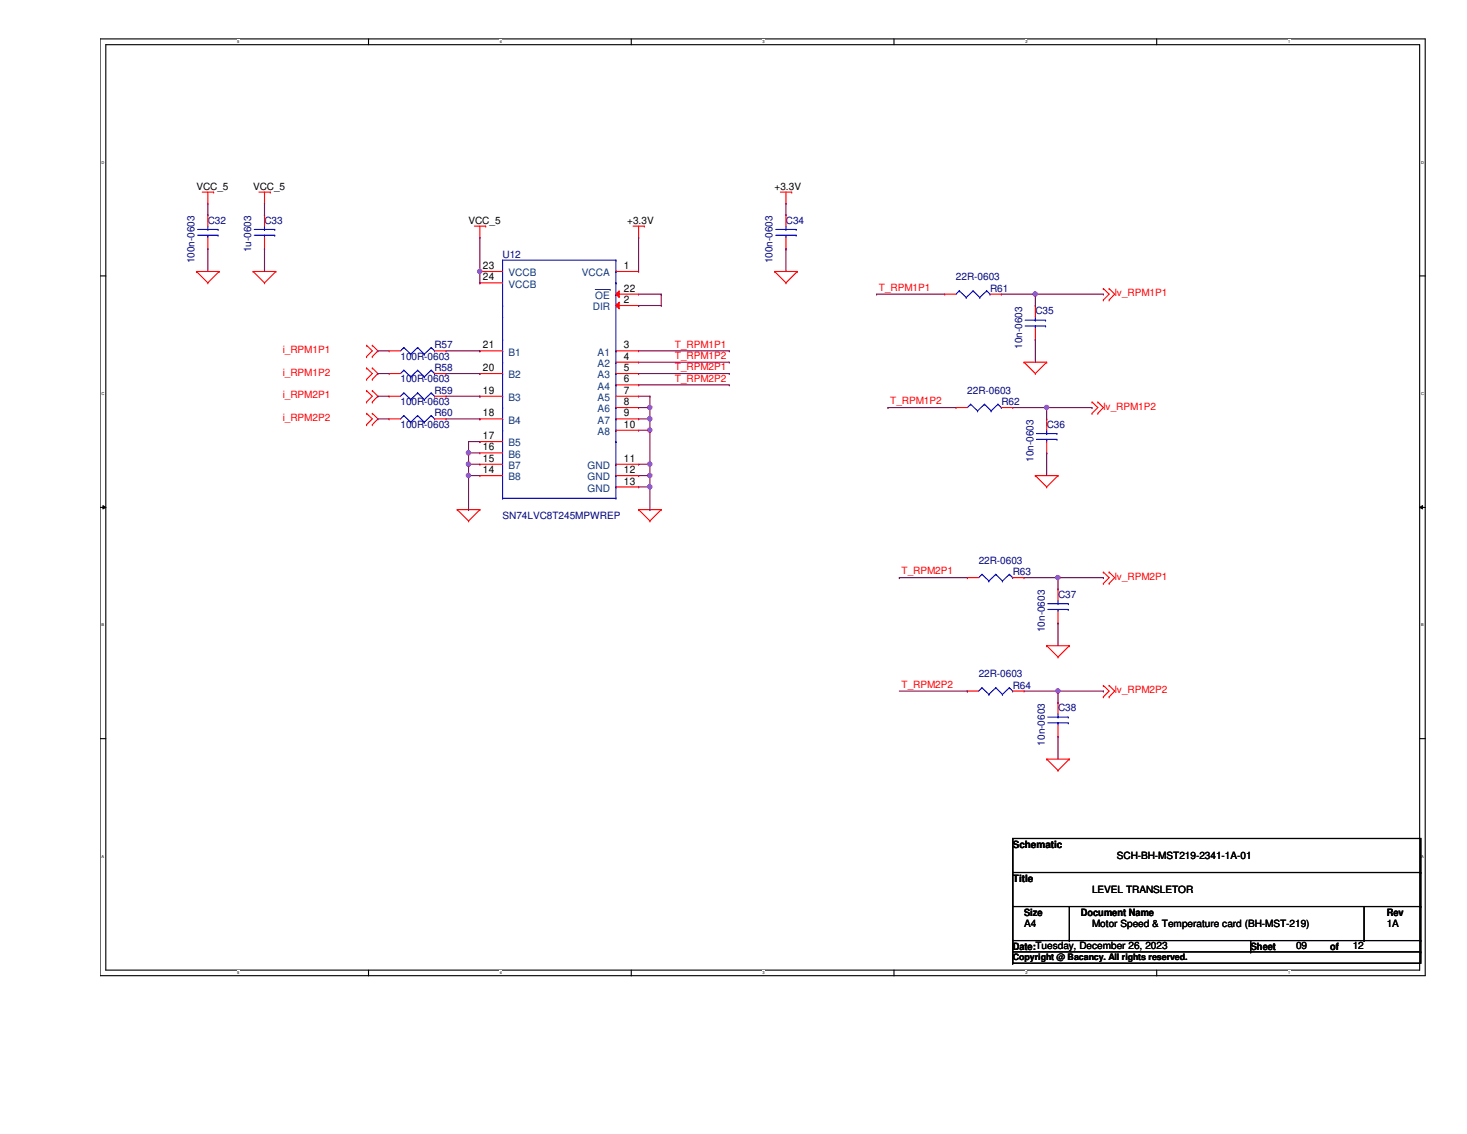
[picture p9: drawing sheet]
<svg xmlns="http://www.w3.org/2000/svg" width="279mm" height="216mm" viewBox="0 0 279 216" stroke-linecap="round" stroke-linejoin="round" font-family="sans-serif">
<path d="M19.1 7.4h252.3v178.4h-252.3zM20.2 8.5h250.2v176.2h-250.2z" fill="none" stroke="#000" stroke-width=".21"/>
<g fill="#fff">
<path d="M45.2 7.5h.4v.8h-.4z"/>
<path d="M45.2 184.8h.4v.8h-.4z"/>
</g>
<path d="M70.2 7.4v1.1M70.2 184.7v1.1" fill="none" stroke="#000" stroke-width=".21"/>
<g fill="#fff">
<path d="M95.2 7.5h.4v.8h-.4z"/>
<path d="M95.2 184.8h.4v.8h-.4z"/>
</g>
<path d="M120.2 7.4v1.1M120.2 184.7v1.1" fill="none" stroke="#000" stroke-width=".21"/>
<g fill="#fff">
<path d="M145.2 7.5h.4v.8h-.4z"/>
<path d="M145.2 184.8h.4v.8h-.4z"/>
</g>
<path d="M170.3 7.4v1.1M170.3 184.7v1.1" fill="none" stroke="#000" stroke-width=".21"/>
<g fill="#fff">
<path d="M195.3 7.5h.4v.8h-.4z"/>
<path d="M195.3 184.8h.4v.8h-.4z"/>
</g>
<path d="M220.3 7.4v1.1M220.3 184.7v1.1" fill="none" stroke="#000" stroke-width=".21"/>
<g fill="#fff">
<path d="M245.3 7.5h.4v.8h-.4z"/>
<path d="M245.3 184.8h.4v.8h-.4z"/>
<path d="M19.3 30.5h.6v.8h-.6z"/>
<path d="M270.7 30.5h.5v.8h-.5z"/>
<path d="M19.3 74.5h.6v.9h-.6z"/>
<path d="M270.7 74.5h.5v.9h-.5z"/>
</g>
<path d="M19.1 52.5h1.1M270.4 52.5h1.1" fill="none" stroke="#000" stroke-width=".21"/>
<g fill="#fff">
<path d="M19.3 118.6h.5v.8h-.5z"/>
<path d="M270.7 118.6h.4v.8h-.4z"/>
</g>
<path d="M19.1 96.6h1.1M270.4 96.6h1.1" fill="none" stroke="#000" stroke-width=".21"/>
<path d="M19.6 96.3l.6 .3-.6 .3zM270.4 96.6l.5-.3v.6z" fill="#000"/>
<path d="M19.6 96.3l.6 .3-.6 .3zM270.4 96.6l.5-.3v.6z" fill="none" stroke="#000" stroke-width=".19"/>
<g fill="#fff">
<path d="M19.3 162.6h.5v.8h-.5z"/>
<path d="M270.7 162.6h.4v.8h-.4z"/>
</g>
<g fill="none" stroke="#000" stroke-width=".21">
<path d="M19.1 140.6h1.1M192.9 159.6h77.7v23.8h-77.7zM192.9 159.6v23.8M270.4 140.6h1.1M192.9 166.1h77.7M192.9 179.1h77.7M192.9 172.6h77.7M203.7 179.1h.1M203.7 172.6v6.5M238.2 179.1v2.1M259.8 179.1h.1M259.8 172.6v6.5"/>
<path d="M270.6 166.1h.1M270.6 179.1h.1M270.6 172.6h.1M192.9 183.4h.1M192.9 181.2h77.7M238.2 181.2h.1M270.6 181.2h.1"/>
</g>
<g fill="none" stroke="#f00" stroke-width=".21">
<path d="M38.5 36.6h2.2M39.6 38.7h.1M39.6 36.6v2.1M40.7 36.6h.1M49.3 36.6h2.2M50.4 38.7h.1M50.4 36.6v2.1M51.5 36.6h.1M148.6 36.6h2.2M149.7 38.7h.1M149.7 36.6v2.1M150.8 36.6h.1"/>
<path d="M37.4 51.7h.1M37.4 51.7h4.3M37.4 51.7l2.2 2.1M39.6 53.8h.1M41.7 51.7h.1M41.7 51.7l-2.1 2.1M48.2 51.7h.1M48.2 51.7h4.3M48.2 51.7l2.2 2.1M50.4 53.8h.1M50.4 47.4h.1M50.4 40.9h.1"/>
<path d="M50.4 40.9v2.2M50.4 45.2v2.2M52.5 51.7h.1M52.5 51.7l-2.1 2.1M90.3 43.1h2.2M91.4 45.2h.1M91.4 43.1v2.1M92.5 43.1h.1M117.3 51.7h4.3M120.6 43.1h2.1M121.6 45.2h.1M121.6 51.7h.1"/>
<path d="M121.6 43.1v2.1M122.7 43.1h.1M147.5 51.7h.1M147.5 51.7h4.3M147.5 51.7l2.2 2.1M149.7 53.8h.1M151.8 51.7h.1M151.8 51.7l-2.1 2.1M210.1 57.1h.1M210.1 54.9h.1M210.1 54.9l1.1 1.1-1.1 1.1M211.2 57.1h.1"/>
<path d="M211.2 54.9h.1M211.2 54.9l1.1 1.1-1.1 1.1M69.8 65.7h.1M69.8 67.9h.1M69.8 70.1h.1M69.8 72.2h.1M69.8 74.4h.1M69.8 76.5h.1M69.8 78.7h.1M69.8 65.7l1.1 1.1-1.1 1.1M69.8 70.1l1.1 1-1.1 1.1M69.8 74.4l1.1 1-1.1 1.1"/>
<path d="M69.8 78.7l1.1 1.1-1.1 1.1M70.9 67.9h.1M70.9 65.7h.1M70.9 72.2h.1M70.9 70.1h.1M70.9 76.5h.1M70.9 74.4h.1M70.9 78.7h.1M70.9 65.7l1.1 1.1-1.1 1.1M70.9 70.1l1.1 1-1.1 1.1M70.9 74.4l1.1 1-1.1 1.1M70.9 78.7l1.1 1.1-1.1 1.1"/>
<path d="M195 69h.1M195 69h4.3M195 69l2.2 2.1M197.2 71.1h.1M199.3 69h.1M199.3 69l-2.1 2.1M208 78.7h.1M208 76.5h.1M208 76.5l1.1 1.1-1.1 1.1M209.1 78.7h.1M209.1 76.5h.1M209.1 76.5l1 1.1-1 1.1"/>
<path d="M69.8 80.9h.1M70.9 80.9h.1M87.1 97h.1M87.1 97h4.3M87.1 97l2.1 2.2M89.2 99.2h.1M91.4 97h.1M91.4 97l-2.2 2.2M121.6 97h.1M121.6 97h4.3M121.6 97l2.2 2.2M123.8 99.2h.1"/>
<path d="M125.9 97h.1M125.9 97l-2.1 2.2M197.2 90.6h.1M197.2 90.6h4.3M197.2 90.6l2.1 2.1M199.3 92.7h.1M201.5 90.6h.1M201.5 90.6l-2.2 2.1M210.1 111.1h.1M210.1 108.9h.1M210.1 108.9l1.1 1.1-1.1 1.1M211.2 111.1h.1"/>
<path d="M211.2 108.9h.1M211.2 108.9l1.1 1.1-1.1 1.1M184.2 131.6h.1M184.2 131.6h2.2M192.9 131.6h2.1M195 131.6h.1M199.3 122.9h.1M199.3 122.9h4.4M199.3 122.9l2.2 2.2M201.5 125.1h.1M203.7 122.9h.1M203.7 122.9l-2.2 2.2"/>
<path d="M210.1 132.7h.1M210.1 130.5h.1M210.1 130.5l1.1 1.1-1.1 1.1M211.2 132.7h.1M211.2 130.5h.1M211.2 130.5l1.1 1.1-1.1 1.1M199.3 144.5h.1M199.3 144.5h4.4M199.3 144.5l2.2 2.2M201.5 146.7h.1M203.7 144.5h.1M203.7 144.5l-2.2 2.2"/>
</g>
<g fill="none" stroke="#00f" stroke-width=".21">
<path d="M48.4 43.7h3.9M48.4 44.8h3.9M50.4 44.8h.1M50.4 43.7h.1M50.4 43.1v.6M50.4 44.8v.4M52.3 43.7h.1M52.3 44.8h.1M95.7 49.5h.1M95.7 58.2h.1M95.7 49.5h21.6M95.7 49.5v45.4"/>
<path d="M117.3 49.5h.1M117.3 51.7h.1M117.3 53.8h.1M117.3 56h.1M117.3 49.5v45.4M95.7 60.3h.1M95.7 64.6h.1M95.7 66.8h.1M95.7 69h.1M95.7 71.1h.1M95.7 75.4h.1M95.7 77.6h.1"/>
<path d="M95.7 79.8h.1M117.3 66.8h.1M117.3 69h.1M117.3 71.1h.1M117.3 73.3h.1M117.3 77.6h.1M117.3 79.8h.1M95.7 94.9h.1M95.7 81.9h.1M95.7 94.9h21.6M117.3 94.9h.1M117.3 81.9h.1"/>
<path d="M117.3 84.1h.1M117.3 88.4h.1M117.3 90.6h.1M117.3 92.7h.1M187 130.9h.1M187 130.9l-.6 .7M187 130.9l1.3 1.3M188.3 132.2h.1M189.7 130.9h.1M189.7 130.9l-1.4 1.3M189.7 130.9l1.2 1.3M190.9 132.2h.1"/>
<path d="M192.2 130.9h.1M192.2 130.9l-1.3 1.3M192.2 130.9l.7 .7M192.9 131.6h.1"/>
</g>
<path d="M117.3 58.2l.6-.7v1.3z" fill="#f00"/>
<g fill="none" stroke="#f00" stroke-width=".21">
<path d="M117.3 58.2l.6-.7v1.3zM117.3 58.2h4.3M121.6 58.2h.1M91.4 79.8h.1M91.4 75.4h.1M91.4 71.1h.1M91.4 66.8h.1M91.4 66.8h4.3M91.4 71.1h4.3M91.4 75.4h4.3M91.4 79.8h4.3M117.3 66.8h4.3"/>
<path d="M117.3 69h4.3M117.3 71.1h4.3M117.3 73.3h4.3M117.3 75.4h4.3M117.3 77.6h4.3M117.3 79.8h4.3M121.6 66.8h.1M121.6 69h.1M121.6 71.1h.1M121.6 73.3h.1M121.6 75.4h.1M121.6 77.6h.1"/>
<path d="M121.6 79.8h.1M91.4 90.6h.1M91.4 88.4h.1M91.4 86.2h.1M91.4 84.1h.1M91.4 88.4h4.3M91.4 90.6h4.3M91.4 86.2h4.3M91.4 84.1h4.3M117.3 81.9h4.3M117.3 88.4h4.3M117.3 90.6h4.3"/>
<path d="M117.3 92.7h4.3M121.6 81.9h.1M121.6 88.4h.1M121.6 90.6h.1M121.6 92.7h.1"/>
</g>
<path d="M117.3 56l.6-.6v1.2z" fill="#f00"/>
<g fill="none" stroke="#f00" stroke-width=".21">
<path d="M39.6 47.4h.1M39.6 40.9h.1M39.6 40.9v2.2M39.6 45.2v2.2M91.4 51.7h.1M91.4 53.8h.1M91.4 51.7h4.3M91.4 53.8h4.3M117.3 56l.6-.6v1.2zM117.3 56h4.3M121.6 56h.1M149.7 47.4h.1"/>
<path d="M149.7 40.9h.1M149.7 40.9v2.2M149.7 45.2v2.2M179.9 56h.1M179.9 56h2.2M188.6 56h2.1M190.7 56h.1M197.2 58.2h.1M197.2 58.2v2.1M74.1 66.8h.1M74.1 71.1h.1M74.1 75.4h.1"/>
<path d="M74.1 79.8h.1M74.1 66.8h2.2M74.1 71.1h2.2M74.1 75.4h2.2M74.1 79.8h2.2M82.8 66.8h2.1M82.8 71.1h2.1M82.8 75.4h2.1M82.8 79.8h2.1M84.9 66.8h.1M84.9 71.1h.1M84.9 75.4h.1"/>
<path d="M84.9 79.8h.1M182.1 77.6h.1M182.1 77.6h2.1M190.7 77.6h2.2M192.9 77.6h.1M197.2 64.6h.1M197.2 62.5v2.1M199.3 79.8h.1M199.3 79.8v2.1M199.3 86.2h.1M199.3 84.1v2.1M184.2 110h.1"/>
<path d="M184.2 110h2.2M192.9 110h2.1M195 110h.1M201.5 118.6h.1M201.5 112.1h.1M201.5 112.1v2.2M201.5 116.5v2.1M201.5 133.7h.1M201.5 133.7v2.2M201.5 138v2.2M201.5 140.2h.1"/>
</g>
<path d="M113.4 55.1h2.8M116.2 55.1h.1" fill="none" stroke="#004080" stroke-width=".19"/>
<g fill="none" stroke="#00f" stroke-width=".21">
<path d="M37.6 43.7h3.9M37.6 44.8h3.9M39.6 44.8h.1M39.6 43.7h.1M39.6 43.1v.6M39.6 44.8v.4M41.5 43.7h.1M41.5 44.8h.1M147.7 43.7h3.9M147.7 44.8h3.9M149.7 44.8h.1M149.7 43.7h.1"/>
<path d="M149.7 43.1v.6M149.7 44.8v.4M151.6 43.7h.1M151.6 44.8h.1M182.7 55.4h.1M182.7 55.4l-.6 .6M182.7 55.4l1.3 1.2M184 56.6h.1M185.3 55.4h.1M185.3 55.4l-1.3 1.2M185.3 55.4l1.3 1.2M186.6 56.6h.1"/>
<path d="M187.9 55.4h.1M187.9 55.4l-1.3 1.2M187.9 55.4l.7 .6M188.6 56h.1M76.9 66.2h.1M76.9 70.5h.1M76.9 74.8h.1M76.9 79.1h.1M76.9 66.2l-.6 .6M76.9 66.2l1.3 1.2M76.9 70.5l-.6 .6M76.9 70.5l1.3 1.3"/>
<path d="M76.9 74.8l-.6 .6M76.9 74.8l1.3 1.3M76.9 79.1l-.6 .7M76.9 79.1l1.3 1.3M78.2 67.4h.1M78.2 71.8h.1M78.2 76.1h.1M79.5 66.2h.1M79.5 70.5h.1M79.5 74.8h.1M79.5 79.1h.1M79.5 66.2l-1.3 1.2"/>
<path d="M79.5 66.2l1.3 1.2M79.5 70.5l-1.3 1.3M79.5 70.5l1.3 1.3M79.5 74.8l-1.3 1.3M79.5 74.8l1.3 1.3M79.5 79.1l-1.3 1.3M79.5 79.1l1.3 1.3M80.8 67.4h.1M80.8 71.8h.1M80.8 76.1h.1M82.1 66.2h.1M82.1 70.5h.1"/>
<path d="M82.1 74.8h.1M82.1 79.1h.1M82.1 66.2l-1.3 1.2M82.1 66.2l.7 .6M82.1 70.5l-1.3 1.3M82.1 70.5l.7 .6M82.1 74.8l-1.3 1.3M82.1 74.8l.7 .6M82.1 79.1l-1.3 1.3M82.1 79.1l.7 .7M82.8 66.8h.1M82.8 71.1h.1"/>
<path d="M82.8 75.4h.1M82.8 79.8h.1M184.9 77h.1M184.9 77l-.7 .6M184.9 77l1.3 1.2M186.2 78.2h.1M187.5 77h.1M187.5 77l-1.3 1.2M187.5 77l1.3 1.2M188.8 78.2h.1M190.1 77h.1M190.1 77l-1.3 1.2"/>
<path d="M190.1 77l.6 .6M190.7 77.6h.1M195.2 61h3.9M195.2 62.1h3.9M197.2 62.1h.1M197.2 61h.1M197.2 60.3v.7M197.2 62.1v.4M199.1 61h.1M199.1 62.1h.1M78.2 80.4h.1M80.8 80.4h.1"/>
<path d="M197.4 82.5h3.9M197.4 83.7h3.9M199.3 83.7h.1M199.3 82.5h.1M199.3 81.9v.6M199.3 83.7v.4M201.3 82.5h.1M201.3 83.7h.1M187 109.3h.1M187 109.3l-.6 .7M187 109.3l1.3 1.3M188.3 110.6h.1"/>
<path d="M189.7 109.3h.1M189.7 109.3l-1.4 1.3M189.7 109.3l1.2 1.3M190.9 110.6h.1M192.2 109.3h.1M192.2 109.3l-1.3 1.3M192.2 109.3l.7 .7M192.9 110h.1M199.6 114.9h3.9M199.6 116h3.9M201.5 116h.1M201.5 114.9h.1"/>
<path d="M201.5 114.3v.6M201.5 116v.5M203.5 114.9h.1M203.5 116h.1M199.6 136.5h3.9M199.6 137.6h3.9M201.5 137.6h.1M201.5 136.5h.1M201.5 135.9v.6M201.5 137.6v.4M203.5 136.5h.1M203.5 137.6h.1"/>
</g>
<g fill="none" stroke="#800040" stroke-width=".21">
<path d="M39.6 38.7v2.2M50.4 38.7v2.2M149.7 38.7v2.2M39.6 40.9h.1M39.6 47.4h.1M39.6 47.4v4.3M50.4 40.9h.1M50.4 47.4h.1M50.4 47.4v4.3M91.4 51.7h.1M91.4 53.8h.1M91.4 45.2v8.6"/>
<path d="M121.6 45.2h.1M121.6 45.2v6.5M149.7 40.9h.1M149.7 47.4h.1M149.7 47.4v4.3"/>
</g>
<circle cx="91.4" cy="51.7" r=".4" fill="#f0f"/>
<circle cx="91.4" cy="51.7" r=".4" fill="none" stroke="#f0f" stroke-width=".21"/>
<path d="M121.6 66.8h17.3M121.6 69h17.3M121.6 71.1h17.3M121.6 73.3h17.3M121.6 75.4h2.2M123.8 75.4h.1M123.8 77.6h.1M123.8 75.4v2.2M138.9 66.8h.1M138.9 69h.1M138.9 71.1h.1M138.9 73.3h.1" fill="none" stroke="#800040" stroke-width=".21"/>
<circle cx="123.8" cy="77.6" r=".4" fill="#f0f"/>
<circle cx="123.8" cy="77.6" r=".4" fill="none" stroke="#f0f" stroke-width=".21"/>
<path d="M121.6 77.6h2.2M121.6 79.8h2.2M123.8 77.6h.1M123.8 79.8h.1M123.8 77.6v4.3M123.8 81.9h.1" fill="none" stroke="#800040" stroke-width=".21"/>
<circle cx="123.8" cy="79.7" r=".4" fill="#f0f"/>
<circle cx="123.8" cy="79.7" r=".4" fill="none" stroke="#f0f" stroke-width=".21"/>
<circle cx="123.8" cy="81.9" r=".4" fill="#f0f"/>
<circle cx="123.8" cy="81.9" r=".4" fill="none" stroke="#f0f" stroke-width=".21"/>
<path d="M121.6 81.9h2.2M121.6 88.4h2.2M123.8 81.9h.1M123.8 88.4h.1M123.8 90.6h.1M123.8 81.9v8.7" fill="none" stroke="#800040" stroke-width=".21"/>
<circle cx="123.8" cy="88.4" r=".4" fill="#f0f"/>
<circle cx="123.8" cy="88.4" r=".4" fill="none" stroke="#f0f" stroke-width=".21"/>
<circle cx="123.8" cy="90.5" r=".4" fill="#f0f"/>
<circle cx="123.8" cy="90.5" r=".4" fill="none" stroke="#f0f" stroke-width=".21"/>
<path d="M121.6 90.6h2.2M121.6 92.7h2.2M123.8 90.6h.1M123.8 92.7h.1M123.8 97h.1M123.8 90.6v6.4" fill="none" stroke="#800040" stroke-width=".21"/>
<circle cx="123.8" cy="92.7" r=".4" fill="#f0f"/>
<circle cx="123.8" cy="92.7" r=".4" fill="none" stroke="#f0f" stroke-width=".21"/>
<path d="M89.2 86.2h.1M89.2 88.4h.1M89.2 86.2h2.2M91.4 84.1h.1M91.4 84.1h-2.2v4.3" fill="none" stroke="#800040" stroke-width=".21"/>
<circle cx="89.2" cy="86.2" r=".4" fill="#f0f"/>
<circle cx="89.2" cy="86.2" r=".4" fill="none" stroke="#f0f" stroke-width=".21"/>
<circle cx="89.2" cy="88.4" r=".4" fill="#f0f"/>
<circle cx="89.2" cy="88.4" r=".4" fill="none" stroke="#f0f" stroke-width=".21"/>
<path d="M89.2 88.4h.1M89.2 90.6h.1M89.2 88.4h2.2M89.2 88.4v2.2M89.2 90.6h2.2" fill="none" stroke="#800040" stroke-width=".21"/>
<circle cx="89.2" cy="90.5" r=".4" fill="#f0f"/>
<circle cx="89.2" cy="90.5" r=".4" fill="none" stroke="#f0f" stroke-width=".21"/>
<g fill="none" stroke="#800040" stroke-width=".21">
<path d="M121.6 58.2h.1M121.6 56h4.3M121.6 58.2h4.3M125.9 56h.1M125.9 58.2h.1M125.9 56v2.2M190.7 56h19.4M197.2 58.2h.1M197.2 56h.1M197.2 56v2.2M210.1 56h.1M84.9 66.8h6.5"/>
<path d="M84.9 71.1h6.5M84.9 75.4h6.5M84.9 79.8h6.5M91.4 66.8h.1M91.4 71.1h.1M91.4 75.4h.1M91.4 79.8h.1M197.2 64.6h.1M197.2 64.6v4.4M89.2 97h.1M89.2 90.6v6.4"/>
</g>
<circle cx="197.2" cy="56" r=".4" fill="#f0f"/>
<circle cx="197.2" cy="56" r=".4" fill="none" stroke="#f0f" stroke-width=".21"/>
<path d="M192.9 77.6h6.4M199.3 77.6h.1" fill="none" stroke="#800040" stroke-width=".21"/>
<circle cx="199.3" cy="77.6" r=".4" fill="#f0f"/>
<circle cx="199.3" cy="77.6" r=".4" fill="none" stroke="#f0f" stroke-width=".21"/>
<path d="M199.3 79.8h.1M208 77.6h.1M208 77.6h-8.7v2.2M199.3 86.2h.1M199.3 86.2v4.4M195 110h15.1M201.5 110h.1M210.1 110h.1" fill="none" stroke="#800040" stroke-width=".21"/>
<circle cx="201.5" cy="110" r=".4" fill="#f0f"/>
<circle cx="201.5" cy="110" r=".4" fill="none" stroke="#f0f" stroke-width=".21"/>
<path d="M201.5 112.1h.1M201.5 118.6h.1M201.5 110v2.1M201.5 118.6v4.3M195 131.6h15.1M201.5 131.6h.1M210.1 131.6h.1" fill="none" stroke="#800040" stroke-width=".21"/>
<circle cx="201.5" cy="131.5" r=".4" fill="#f0f"/>
<circle cx="201.5" cy="131.5" r=".4" fill="none" stroke="#f0f" stroke-width=".21"/>
<g fill="none" stroke="#800040" stroke-width=".21">
<path d="M167 56h.1M167 56h12.9M72 66.8h.1M72 71.1h.1M72 75.4h.1M72 79.8h.1M72 66.8h2.1M72 71.1h2.1M72 75.4h2.1M72 79.8h2.1M169.1 77.6h.1M169.1 77.6h13"/>
<path d="M171.3 110h.1M171.3 110h12.9M171.3 131.6h12.9M184.2 131.6h.1M201.5 133.7h.1M201.5 131.6v2.1M201.5 140.2h.1M201.5 140.2v4.3"/>
</g>
<circle cx="91.4" cy="51.7" r=".4" fill="#f0f"/>
<circle cx="91.4" cy="51.7" r=".4" fill="none" stroke="#f0f" stroke-width=".21"/>
<circle cx="123.8" cy="77.6" r=".4" fill="#f0f"/>
<circle cx="123.8" cy="77.6" r=".4" fill="none" stroke="#f0f" stroke-width=".21"/>
<circle cx="123.8" cy="79.7" r=".4" fill="#f0f"/>
<circle cx="123.8" cy="79.7" r=".4" fill="none" stroke="#f0f" stroke-width=".21"/>
<circle cx="123.8" cy="81.9" r=".4" fill="#f0f"/>
<circle cx="123.8" cy="81.9" r=".4" fill="none" stroke="#f0f" stroke-width=".21"/>
<circle cx="123.8" cy="88.4" r=".4" fill="#f0f"/>
<circle cx="123.8" cy="88.4" r=".4" fill="none" stroke="#f0f" stroke-width=".21"/>
<circle cx="123.8" cy="90.5" r=".4" fill="#f0f"/>
<circle cx="123.8" cy="90.5" r=".4" fill="none" stroke="#f0f" stroke-width=".21"/>
<circle cx="123.8" cy="92.7" r=".4" fill="#f0f"/>
<circle cx="123.8" cy="92.7" r=".4" fill="none" stroke="#f0f" stroke-width=".21"/>
<circle cx="89.2" cy="86.2" r=".4" fill="#f0f"/>
<circle cx="89.2" cy="86.2" r=".4" fill="none" stroke="#f0f" stroke-width=".21"/>
<circle cx="89.2" cy="88.4" r=".4" fill="#f0f"/>
<circle cx="89.2" cy="88.4" r=".4" fill="none" stroke="#f0f" stroke-width=".21"/>
<circle cx="89.2" cy="90.5" r=".4" fill="#f0f"/>
<circle cx="89.2" cy="90.5" r=".4" fill="none" stroke="#f0f" stroke-width=".21"/>
<circle cx="197.2" cy="56" r=".4" fill="#f0f"/>
<circle cx="197.2" cy="56" r=".4" fill="none" stroke="#f0f" stroke-width=".21"/>
<circle cx="199.3" cy="77.6" r=".4" fill="#f0f"/>
<circle cx="199.3" cy="77.6" r=".4" fill="none" stroke="#f0f" stroke-width=".21"/>
<circle cx="201.5" cy="110" r=".4" fill="#f0f"/>
<circle cx="201.5" cy="110" r=".4" fill="none" stroke="#f0f" stroke-width=".21"/>
<circle cx="201.5" cy="131.5" r=".4" fill="#f0f"/>
<circle cx="201.5" cy="131.5" r=".4" fill="none" stroke="#f0f" stroke-width=".21"/>
<g font-size="1.9">
<text x="37.4" y="36.1">VCC_5</text>
<text x="48.2" y="36.1">VCC_5</text>
<text x="147.5" y="36.1">+3.3V</text>
<text x="89.2" y="42.6">VCC_5</text>
<text x="119.5" y="42.6">+3.3V</text>
<text x="92" y="51.2">23</text>
<text x="92" y="53.4">24</text>
<text x="118.8" y="51.2">1</text>
<text x="118.8" y="57.7">2</text>
<text x="118.8" y="55.5">22</text>
<text x="92" y="70.7">20</text>
<text x="92" y="66.3">21</text>
<text x="118.8" y="66.3">3</text>
<text x="118.8" y="68.5">4</text>
<text x="118.8" y="70.7">5</text>
<text x="92" y="75">19</text>
<text x="118.8" y="72.8">6</text>
<text x="118.8" y="75">7</text>
<text x="118.8" y="77.1">8</text>
<text x="92" y="83.6">17</text>
<text x="92" y="79.3">18</text>
<text x="118.8" y="79.3">9</text>
<text x="118.8" y="81.4">10</text>
<text x="92" y="87.9">15</text>
<text x="92" y="85.8">16</text>
<text x="118.8" y="87.9">11</text>
<text x="92" y="90.1">14</text>
<text x="118.8" y="90.1">12</text>
<text x="118.8" y="92.2">13</text>
<text x="192.9" y="161.4">Schematic</text>
<text x="192.9" y="167.9">Title</text>
<text x="212.7" y="163.5">SCH-BH-MST219-2341-1A-01</text>
<text x="208" y="170">LEVEL TRANSLETOR</text>
<text x="195" y="174.4">Size</text>
<text x="195" y="176.4">A4</text>
<text x="205.8" y="174.4">Document Name</text>
<text x="208" y="176.4">Motor Speed &amp; Temperature card (BH-MST-219)</text>
<text x="264.1" y="174.4">Rev</text>
<text x="264.1" y="176.4">1A</text>
<text x="192.9" y="180.8">Date:Tuesday, December 26, 2023</text>
<text x="238.2" y="180.8">Sheet</text>
<text x="246.8" y="180.8">09</text>
<text x="253.3" y="180.8">of</text>
<text x="257.6" y="180.8">12</text>
</g>
<g font-size="1.9" fill="#000080">
<text x="39.6" y="42.6">C32</text>
<text x="50.4" y="42.6">C33</text>
<text x="149.7" y="42.6">C34</text>
<text x="37" y="50.2" transform="rotate(-90 37 50.2)">100n-0603</text>
<text x="47.8" y="48" transform="rotate(-90 47.8 48)">1u-0603</text>
<text x="95.7" y="49.1">U12</text>
<text x="147.2" y="50.2" transform="rotate(-90 147.2 50.2)">100n-0603</text>
<text x="182.1" y="53.4">22R-0603</text>
<text x="188.6" y="55.5">R61</text>
<text x="197.2" y="59.9">C35</text>
<text x="76.3" y="68.5">100R-0603</text>
<text x="82.8" y="66.3">R57</text>
<text x="82.8" y="70.7">R58</text>
<text x="194.6" y="66.4" transform="rotate(-90 194.6 66.4)">10n-0603</text>
<text x="76.3" y="72.8">100R-0603</text>
<text x="76.3" y="77.1">100R-0603</text>
<text x="82.8" y="75">R59</text>
<text x="184.2" y="75">22R-0603</text>
<text x="190.7" y="77.1">R62</text>
<text x="76.3" y="81.4">100R-0603</text>
<text x="82.8" y="79.3">R60</text>
<text x="199.3" y="81.4">C36</text>
<text x="196.8" y="88" transform="rotate(-90 196.8 88)">10n-0603</text>
<text x="95.7" y="98.7">SN74LVC8T245MPWREP</text>
<text x="186.4" y="107.4">22R-0603</text>
<text x="192.9" y="109.5">R63</text>
<text x="201.5" y="113.8">C37</text>
<text x="199" y="120.4" transform="rotate(-90 199 120.4)">10n-0603</text>
<text x="186.4" y="128.9">22R-0603</text>
<text x="192.9" y="131.1">R64</text>
<text x="201.5" y="135.4">C38</text>
<text x="199" y="141.9" transform="rotate(-90 199 141.9)">10n-0603</text>
</g>
<g font-size="1.9" fill="#004080">
<text x="96.8" y="52.6">VCCB</text>
<text x="110.8" y="52.6">VCCA</text>
<text x="96.8" y="54.7">VCCB</text>
<text x="112.9" y="59.1">DIR</text>
<text x="113.4" y="56.9">OE</text>
<text x="96.8" y="67.7">B1</text>
<text x="113.8" y="67.7">A1</text>
<text x="113.8" y="69.8">A2</text>
<text x="96.8" y="76.3">B3</text>
<text x="96.8" y="72">B2</text>
<text x="113.8" y="72">A3</text>
<text x="113.8" y="74.2">A4</text>
<text x="113.8" y="76.3">A5</text>
<text x="96.8" y="80.6">B4</text>
<text x="113.8" y="78.5">A6</text>
<text x="113.8" y="80.6">A7</text>
<text x="113.8" y="82.8">A8</text>
<text x="96.8" y="89.3">B7</text>
<text x="96.8" y="87.1">B6</text>
<text x="96.8" y="85">B5</text>
<text x="111.9" y="89.3">GND</text>
<text x="96.8" y="91.4">B8</text>
<text x="111.9" y="91.4">GND</text>
<text x="111.9" y="93.6">GND</text>
</g>
<g font-size="1.9" fill="#f00">
<text x="167.4" y="55.4">T_RPM1P1</text>
<text x="212.3" y="56.4">lv_RPM1P1</text>
<text x="53.8" y="67.2">i_RPM1P1</text>
<text x="53.8" y="71.5">i_RPM1P2</text>
<text x="128.5" y="66.2">T_RPM1P1</text>
<text x="128.5" y="68.3">T_RPM1P2</text>
<text x="128.5" y="70.5">T_RPM2P1</text>
<text x="53.8" y="75.8">i_RPM2P1</text>
<text x="128.5" y="72.6">T_RPM2P2</text>
<text x="169.5" y="77">T_RPM1P2</text>
<text x="210.1" y="78">lv_RPM1P2</text>
<text x="53.8" y="80.1">i_RPM2P2</text>
<text x="171.7" y="109.3">T_RPM2P1</text>
<text x="212.3" y="110.4">lv_RPM2P1</text>
<text x="171.7" y="130.9">T_RPM2P2</text>
<text x="212.3" y="132">lv_RPM2P2</text>
</g>
<text font-size="1.7" x="192.9" y="182.8">Copyright @ Bacancy. All rights reserved.</text>
<g font-size=".8">
<text x="45.2" y="8.2">5</text>
<text x="95.2" y="8.2">4</text>
<text x="145.2" y="8.2">3</text>
<text x="195.3" y="8.2">2</text>
<text x="245.3" y="8.2">1</text>
<text x="19.3" y="31.2">D</text>
<text x="270.7" y="31.2">D</text>
<text x="19.3" y="75.2">C</text>
<text x="270.7" y="75.2">C</text>
<text x="19.3" y="119.3">B</text>
<text x="270.7" y="119.3">B</text>
<text x="19.3" y="163.3">A</text>
<text x="270.7" y="163.3">A</text>
<text x="45.2" y="185.5">5</text>
<text x="95.2" y="185.5">4</text>
<text x="145.2" y="185.5">3</text>
<text x="195.3" y="185.5">2</text>
<text x="245.3" y="185.5">1</text>
</g>
</svg>
